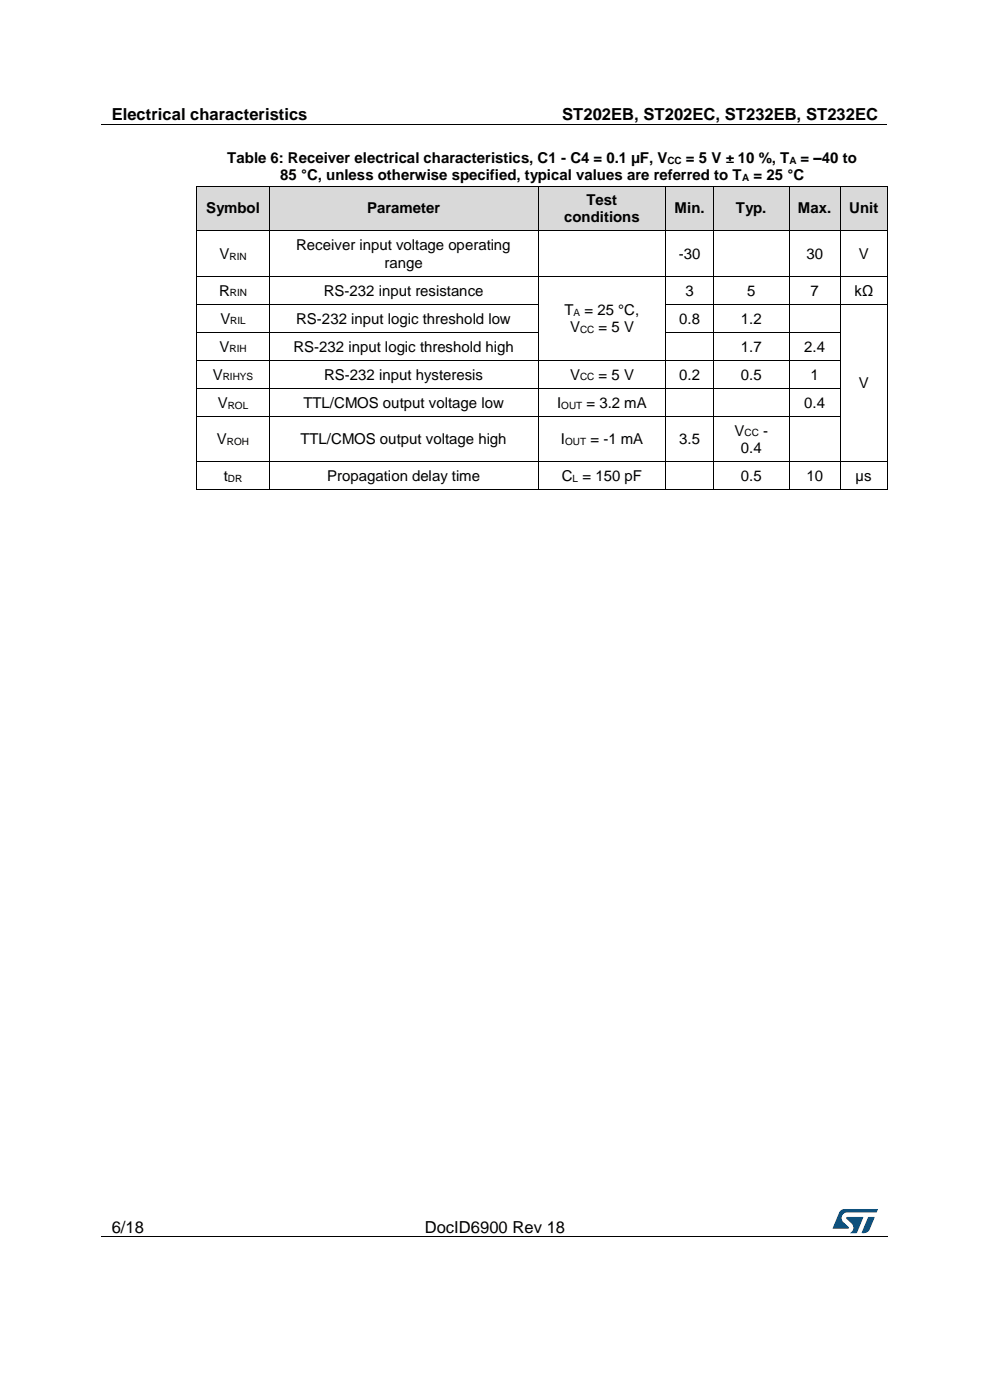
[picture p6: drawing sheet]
<svg xmlns="http://www.w3.org/2000/svg" width="210mm" height="297mm" viewBox="0 0 210 297" stroke-linecap="round" stroke-linejoin="round" font-family="sans-serif">
<path d="M21.5 26.5h166.7M21.5 262.4h166.7" fill="none" stroke="#000" stroke-width=".21"/>
<g fill="#000">
<path d="M104.8 26.4h.1v.1h-.1z" fill-rule="evenodd"/>
<path d="M61.6 262.3h.1v.2h-.1z" fill-rule="evenodd"/>
<path d="M148 262.3h.1v.2h-.1z" fill-rule="evenodd"/>
</g>
<g fill="#005288">
<path d="M178.2 256.9l.6-.4h.4l7 .1-.3 .6h-6.1a1.26 1.26 0 0 0-1.3 1.1 1.26 1.26 0 0 0 .8 1.4l.7 .6v.3l-3.3 .1z"/>
<path d="M184.2 258.2l1.3 .1-1 2.5a1.32 1.32 0 0 1-1.7 .7z"/>
<path d="M179.6 258.2l3.6 .1-1.5 3.3h-1.4a1.35 1.35 0 0 0 .7-1.2 1.35 1.35 0 0 0-.8-1.2l-.6-.6z"/>
</g>
<g fill="#d9d9d9">
<path d="M41.8 39.5h15.3v9.4h-15.3z" fill-rule="evenodd"/>
<path d="M43.7 41.3h11.5v5.8h-11.5z" fill-rule="evenodd"/>
<path d="M57.2 39.5h57v9.4h-57z" fill-rule="evenodd"/>
<path d="M59 41.3h53.3v5.8h-53.3z" fill-rule="evenodd"/>
<path d="M114.2 39.5h27v9.4h-27z" fill-rule="evenodd"/>
<path d="M116.1 39.5h23.2v4.7h-23.2z" fill-rule="evenodd"/>
<path d="M116.1 44.2h23.2v4.7h-23.2z" fill-rule="evenodd"/>
<path d="M141.2 39.5h10.1v9.4h-10.1z" fill-rule="evenodd"/>
<path d="M143.1 41.3h6.4v5.8h-6.4z" fill-rule="evenodd"/>
<path d="M151.4 39.5h16v9.4h-16z" fill-rule="evenodd"/>
<path d="M153.3 41.3h12.2v5.8h-12.2z" fill-rule="evenodd"/>
<path d="M167.4 39.5h10.9v9.4h-10.9z" fill-rule="evenodd"/>
<path d="M169.3 41.3h7.1v5.8h-7.1z" fill-rule="evenodd"/>
<path d="M178.3 39.5h9.9v9.4h-9.9z" fill-rule="evenodd"/>
<path d="M180.2 41.3h6.1v5.8h-6.1z" fill-rule="evenodd"/>
</g>
<g fill="#000">
<path d="M41.7 39.4l.1 .1z" fill-rule="evenodd"/>
<path d="M41.7 39.4l.1 .1z" fill-rule="evenodd"/>
<path d="M57.1 39.4l.1 .1z" fill-rule="evenodd"/>
<path d="M114.1 39.4l.1 .1z" fill-rule="evenodd"/>
<path d="M141.2 39.4v.1z" fill-rule="evenodd"/>
<path d="M151.3 39.4l.1 .1z" fill-rule="evenodd"/>
<path d="M167.3 39.4l.1 .1z" fill-rule="evenodd"/>
<path d="M178.2 39.4l.1 .1z" fill-rule="evenodd"/>
<path d="M188.2 39.4l.1 .1z" fill-rule="evenodd"/>
<path d="M188.2 39.4l.1 .1z" fill-rule="evenodd"/>
<path d="M41.7 48.9h.2v.2h-.2z" fill-rule="evenodd"/>
<path d="M41.7 48.9h.2v.2h-.2z" fill-rule="evenodd"/>
<path d="M41.7 58.5h.2v.2h-.2z" fill-rule="evenodd"/>
<path d="M41.9 48.9h.1v.2h-.1z" fill-rule="evenodd"/>
<path d="M57 48.9h.2v.2h-.2z" fill-rule="evenodd"/>
<path d="M57 58.5h.2v.2h-.2z" fill-rule="evenodd"/>
<path d="M57.2 48.9h.2v.2h-.2z" fill-rule="evenodd"/>
<path d="M114.1 48.9h.1v.2h-.1z" fill-rule="evenodd"/>
<path d="M114.1 58.5h.1v.2h-.1z" fill-rule="evenodd"/>
<path d="M114.2 48.9h.2v.2h-.2z" fill-rule="evenodd"/>
<path d="M141.1 48.9h.2v.2h-.2z" fill-rule="evenodd"/>
<path d="M141.1 58.5h.2v.2h-.2z" fill-rule="evenodd"/>
<path d="M141.3 48.9h.2v.2h-.2z" fill-rule="evenodd"/>
<path d="M151.3 48.9h.2v.2h-.2z" fill-rule="evenodd"/>
<path d="M151.3 58.5h.2v.2h-.2z" fill-rule="evenodd"/>
<path d="M151.5 48.9h.1v.2h-.1z" fill-rule="evenodd"/>
<path d="M167.3 48.9h.2v.2h-.2z" fill-rule="evenodd"/>
<path d="M167.3 58.5h.2v.2h-.2z" fill-rule="evenodd"/>
<path d="M167.5 48.9h.1v.2h-.1z" fill-rule="evenodd"/>
<path d="M178.2 48.9h.1v.2h-.1z" fill-rule="evenodd"/>
<path d="M178.2 58.5h.1v.2h-.1z" fill-rule="evenodd"/>
<path d="M178.3 48.9h.2v.2h-.2z" fill-rule="evenodd"/>
<path d="M188.2 48.9h.1v.2h-.1z" fill-rule="evenodd"/>
<path d="M188.2 48.9h.1v.2h-.1z" fill-rule="evenodd"/>
<path d="M188.2 58.5h.1v.2h-.1z" fill-rule="evenodd"/>
<path d="M41.7 64.4h.2v.2h-.2z" fill-rule="evenodd"/>
<path d="M41.7 70.4h.2v.2h-.2z" fill-rule="evenodd"/>
<path d="M41.7 76.3h.2v.2h-.2z" fill-rule="evenodd"/>
<path d="M57 64.4h.2v.2h-.2z" fill-rule="evenodd"/>
<path d="M57 70.4h.2v.2h-.2z" fill-rule="evenodd"/>
<path d="M57 76.3h.2v.2h-.2z" fill-rule="evenodd"/>
<path d="M114.1 64.4h.1v.2h-.1z" fill-rule="evenodd"/>
<path d="M114.1 70.4h.1v.2h-.1z" fill-rule="evenodd"/>
<path d="M114.1 76.3h.1v.2h-.1z" fill-rule="evenodd"/>
<path d="M141.1 64.4h.2v.2h-.2z" fill-rule="evenodd"/>
<path d="M141.1 70.4h.2v.2h-.2z" fill-rule="evenodd"/>
<path d="M141.1 76.3h.2v.2h-.2z" fill-rule="evenodd"/>
<path d="M151.3 64.4h.2v.2h-.2z" fill-rule="evenodd"/>
<path d="M151.3 70.4h.2v.2h-.2z" fill-rule="evenodd"/>
<path d="M151.3 76.3h.2v.2h-.2z" fill-rule="evenodd"/>
<path d="M167.3 64.4h.2v.2h-.2z" fill-rule="evenodd"/>
<path d="M167.3 70.4h.2v.2h-.2z" fill-rule="evenodd"/>
<path d="M167.3 76.3h.2v.2h-.2z" fill-rule="evenodd"/>
<path d="M178.2 64.4h.1v.2h-.1z" fill-rule="evenodd"/>
<path d="M178.2 70.4h.1v.2h-.1z" fill-rule="evenodd"/>
<path d="M178.2 76.3h.1v.2h-.1z" fill-rule="evenodd"/>
<path d="M188.2 64.4h.1v.2h-.1z" fill-rule="evenodd"/>
<path d="M188.2 70.4h.1v.2h-.1z" fill-rule="evenodd"/>
<path d="M188.2 76.3h.1v.2h-.1z" fill-rule="evenodd"/>
<path d="M41.7 82.3h.2v.2h-.2z" fill-rule="evenodd"/>
<path d="M41.7 88.2h.2v.2h-.2z" fill-rule="evenodd"/>
<path d="M41.7 97.8h.2v.2h-.2z" fill-rule="evenodd"/>
<path d="M57 82.3h.2v.2h-.2z" fill-rule="evenodd"/>
<path d="M57 88.2h.2v.2h-.2z" fill-rule="evenodd"/>
<path d="M57 97.8h.2v.2h-.2z" fill-rule="evenodd"/>
<path d="M114.1 82.3h.1v.2h-.1z" fill-rule="evenodd"/>
<path d="M114.1 88.2h.1v.2h-.1z" fill-rule="evenodd"/>
<path d="M114.1 97.8h.1v.2h-.1z" fill-rule="evenodd"/>
<path d="M141.1 82.3h.2v.2h-.2z" fill-rule="evenodd"/>
<path d="M141.1 88.2h.2v.2h-.2z" fill-rule="evenodd"/>
<path d="M141.1 97.8h.2v.2h-.2z" fill-rule="evenodd"/>
<path d="M151.3 82.3h.2v.2h-.2z" fill-rule="evenodd"/>
<path d="M151.3 88.2h.2v.2h-.2z" fill-rule="evenodd"/>
<path d="M151.3 97.8h.2v.2h-.2z" fill-rule="evenodd"/>
<path d="M167.3 82.3h.2v.2h-.2z" fill-rule="evenodd"/>
<path d="M167.3 88.2h.2v.2h-.2z" fill-rule="evenodd"/>
<path d="M167.3 97.8h.2v.2h-.2z" fill-rule="evenodd"/>
<path d="M178.2 82.3h.1v.2h-.1z" fill-rule="evenodd"/>
<path d="M178.2 88.2h.1v.2h-.1z" fill-rule="evenodd"/>
<path d="M178.2 97.8h.1v.2h-.1z" fill-rule="evenodd"/>
<path d="M188.2 82.3h.1v.2h-.1z" fill-rule="evenodd"/>
<path d="M188.2 88.2h.1v.2h-.1z" fill-rule="evenodd"/>
<path d="M188.2 97.8h.1v.2h-.1z" fill-rule="evenodd"/>
<path d="M41.7 103.8h.2v.1h-.2z" fill-rule="evenodd"/>
<path d="M41.7 103.8h.2v.1h-.2z" fill-rule="evenodd"/>
<path d="M57 103.8h.2v.1h-.2z" fill-rule="evenodd"/>
<path d="M114.1 103.8h.1v.1h-.1z" fill-rule="evenodd"/>
<path d="M141.1 103.8h.2v.1h-.2z" fill-rule="evenodd"/>
<path d="M151.3 103.8h.2v.1h-.2z" fill-rule="evenodd"/>
<path d="M167.3 103.8h.2v.1h-.2z" fill-rule="evenodd"/>
<path d="M178.2 103.8h.1v.1h-.1z" fill-rule="evenodd"/>
<path d="M188.2 103.8h.1v.1h-.1z" fill-rule="evenodd"/>
<path d="M188.2 103.8h.1v.1h-.1z" fill-rule="evenodd"/>
</g>
<g fill="none" stroke="#000" stroke-width=".21">
<path d="M41.8 39.5v9.4M41.8 39.5h15.3M57.1 39.5v9.4M57.2 39.5h56.9M114.2 39.5v9.4M114.2 39.5h27M141.2 39.5v9.4M141.2 39.5h10.1M151.4 39.5v9.4M151.4 39.5h15.9M167.4 39.5v9.4M167.4 39.5h10.8"/>
<path d="M178.3 39.5v9.4M178.3 39.5h9.9M188.2 39.5v9.4M41.8 49.1v9.4M41.8 58.7v5.7M41.9 58.6h15.1M42 49h15M57.1 49.1v9.4M57.1 58.7v5.7M57.2 58.6h56.9M57.4 49h56.7M114.2 49.1v9.4"/>
<path d="M114.2 58.7v5.7M114.2 58.6h26.9M114.4 49h26.7M141.2 49.1v9.4M141.2 58.7v5.7M141.3 58.6h10M141.5 49h9.8M151.4 49.1v9.4M151.4 58.7v5.7M151.5 58.6h15.8M151.6 49h15.7M167.4 49.1v9.4"/>
<path d="M167.4 58.7v5.7M167.5 58.6h10.7M167.6 49h10.6M178.3 49.1v9.4M178.3 58.7v5.7M178.3 58.6h9.9M178.5 49h9.7M188.2 49.1v9.4M188.2 58.7v5.7M41.8 64.6v5.8M41.8 70.6v5.7M41.8 76.5v5.8"/>
<path d="M41.9 64.5h15.1M41.9 70.5h15.1M41.9 76.4h15.1M57.1 64.6v5.8M57.1 70.6v5.7M57.1 76.5v5.8M57.2 64.5h56.9M57.2 70.5h56.9M57.2 76.4h56.9M114.2 64.6v5.8M114.2 70.6v5.7M114.2 76.5v5.8"/>
<path d="M114.2 76.4h26.9M141.2 64.6v5.8M141.2 70.6v5.7M141.2 76.5v5.8M141.3 64.5h10M141.3 70.5h10M141.3 76.4h10M151.4 64.6v5.8M151.4 70.6v5.7M151.4 76.5v5.8M151.5 64.5h15.8M151.5 70.5h15.8"/>
<path d="M151.5 76.4h15.8M167.4 64.6v5.8M167.4 70.6v5.7M167.4 76.5v5.8M167.5 64.5h10.7M167.5 70.5h10.7M167.5 76.4h10.7M178.3 64.6v5.8M178.3 70.6v5.7M178.3 76.5v5.8M178.3 64.5h9.9M188.2 64.6v5.8"/>
<path d="M188.2 70.6v5.7M188.2 76.5v5.8M41.8 82.5v5.7M41.8 88.4v9.4M41.8 98v5.8M41.9 82.4h15.1M41.9 88.3h15.1M41.9 97.9h15.1M57.1 82.5v5.7M57.1 88.4v9.4M57.1 98v5.8M57.2 82.4h56.9"/>
<path d="M57.2 88.3h56.9M57.2 97.9h56.9M114.2 82.5v5.7M114.2 88.4v9.4M114.2 98v5.8M114.2 82.4h26.9M114.2 88.3h26.9M114.2 97.9h26.9M141.2 82.5v5.7M141.2 88.4v9.4M141.2 98v5.8M141.3 82.4h10"/>
<path d="M141.3 88.3h10M141.3 97.9h10M151.4 82.5v5.7M151.4 88.4v9.4M151.4 98v5.8M151.5 82.4h15.8M151.5 88.3h15.8M151.5 97.9h15.8M167.4 82.5v5.7M167.4 88.4v9.4M167.4 98v5.8M167.5 82.4h10.7"/>
<path d="M167.5 88.3h10.7M167.5 97.9h10.7M178.3 82.5v5.7M178.3 88.4v9.4M178.3 98v5.8M178.3 97.9h9.9M188.2 82.5v5.7M188.2 88.4v9.4M188.2 98v5.8M41.9 103.9h15.1M57.2 103.9h56.9M114.2 103.9h26.9"/>
<path d="M141.3 103.9h10M151.5 103.9h15.8M167.5 103.9h10.7M178.3 103.9h9.9"/>
</g>
<g font-size="3.5">
<text x="23.7" y="25.5">Electrical characteristics</text>
<text x="119.3" y="25.5">ST202EB, ST202EC, ST232EB, ST232EC</text>
<text x="23.7" y="261.5">6/18</text>
<text x="90.1" y="261.5">DocID6900 Rev 18</text>
</g>
<g font-size="3.2">
<text x="48.2" y="34.6">Table 6: Receiver electrical characteristics, C1 - C4 = 0.1 µF, V</text>
<text x="145.5" y="34.6">= 5 V ± 10 %, T</text>
<text x="169.8" y="34.6">= –40 to</text>
<text x="59.4" y="38.3">85 °C, unless otherwise specified, typical values are referred to T</text>
<text x="159.8" y="38.3">= 25 °C</text>
<text x="43.7" y="45.3">Symbol</text>
<text x="77.9" y="45.3">Parameter</text>
<text x="119.7" y="47.1">conditions</text>
<text x="124.4" y="43.4">Test</text>
<text x="143.1" y="45.3">Min.</text>
<text x="156.1" y="45.3">Typ.</text>
<text x="169.3" y="45.3">Max.</text>
<text x="180.2" y="45.3">Unit</text>
<text x="62.8" y="53.1">Receiver input voltage operating</text>
<text x="46.6" y="55">V</text>
<text x="81.6" y="56.8">range</text>
<text x="144" y="55">-30</text>
<text x="171.1" y="55">30</text>
<text x="182.2" y="55">V</text>
<text x="46.5" y="62.7">R</text>
<text x="68.7" y="62.7">RS-232 input resistance</text>
<text x="145.4" y="62.7">3</text>
<text x="158.5" y="62.7">5</text>
<text x="171.9" y="62.7">7</text>
<text x="181.3" y="62.7">kΩ</text>
<text x="46.7" y="68.7">V</text>
<text x="62.8" y="68.7">RS-232 input logic threshold low</text>
<text x="119.8" y="66.8">T</text>
<text x="120.9" y="70.5">V</text>
<text x="124" y="66.8">= 25 °C,</text>
<text x="127" y="70.5">= 5 V</text>
<text x="144.1" y="68.7">0.8</text>
<text x="157.2" y="68.7">1.2</text>
<text x="46.6" y="74.6">V</text>
<text x="62.2" y="74.6">RS-232 input logic threshold high</text>
<text x="157.2" y="74.6">1.7</text>
<text x="170.6" y="74.6">2.4</text>
<text x="45.1" y="80.5">V</text>
<text x="68.8" y="80.5">RS-232 input hysteresis</text>
<text x="120.9" y="80.5">V</text>
<text x="127" y="80.5">= 5 V</text>
<text x="144.1" y="80.5">0.2</text>
<text x="157.2" y="80.5">0.5</text>
<text x="171.9" y="80.5">1</text>
<text x="182.2" y="82.4">V</text>
<text x="46.2" y="86.5">V</text>
<text x="64.4" y="86.5">TTL/CMOS output voltage low</text>
<text x="118.2" y="86.5">I</text>
<text x="124.4" y="86.5">= 3.2 mA</text>
<text x="170.6" y="86.5">0.4</text>
<text x="46" y="94.3">V</text>
<text x="63.7" y="94.3">TTL/CMOS output voltage high</text>
<text x="119" y="94.3">I</text>
<text x="125.2" y="94.3">= -1 mA</text>
<text x="144.1" y="94.3">3.5</text>
<text x="155.8" y="92.4">V</text>
<text x="161.9" y="92.4">-</text>
<text x="157.2" y="96.1">0.4</text>
<text x="47.5" y="102">t</text>
<text x="69.4" y="102">Propagation delay time</text>
<text x="119.2" y="102">C = 150 pF</text>
<text x="157.2" y="102">0.5</text>
<text x="171.1" y="102">10</text>
<text x="181.5" y="102">µs</text>
</g>
<g font-size="2.1">
<text x="141.6" y="34.8">CC</text>
<text x="167.5" y="34.8">A</text>
<text x="157.5" y="38.4">A</text>
<text x="48.7" y="55.1">RIN</text>
<text x="48.8" y="62.9">RIN</text>
<text x="48.9" y="68.8">RIL</text>
<text x="121.7" y="67">A</text>
<text x="123" y="70.7">CC</text>
<text x="48.7" y="74.8">RIH</text>
<text x="47.3" y="80.7">RIHYS</text>
<text x="123" y="80.7">CC</text>
<text x="48.3" y="86.7">ROL</text>
<text x="119.1" y="86.7">OUT</text>
<text x="48.1" y="94.4">ROH</text>
<text x="119.9" y="94.4">OUT</text>
<text x="157.9" y="92.6">CC</text>
<text x="48.4" y="102.2">DR</text>
<text x="121.5" y="102.2">L</text>
</g>
</svg>
